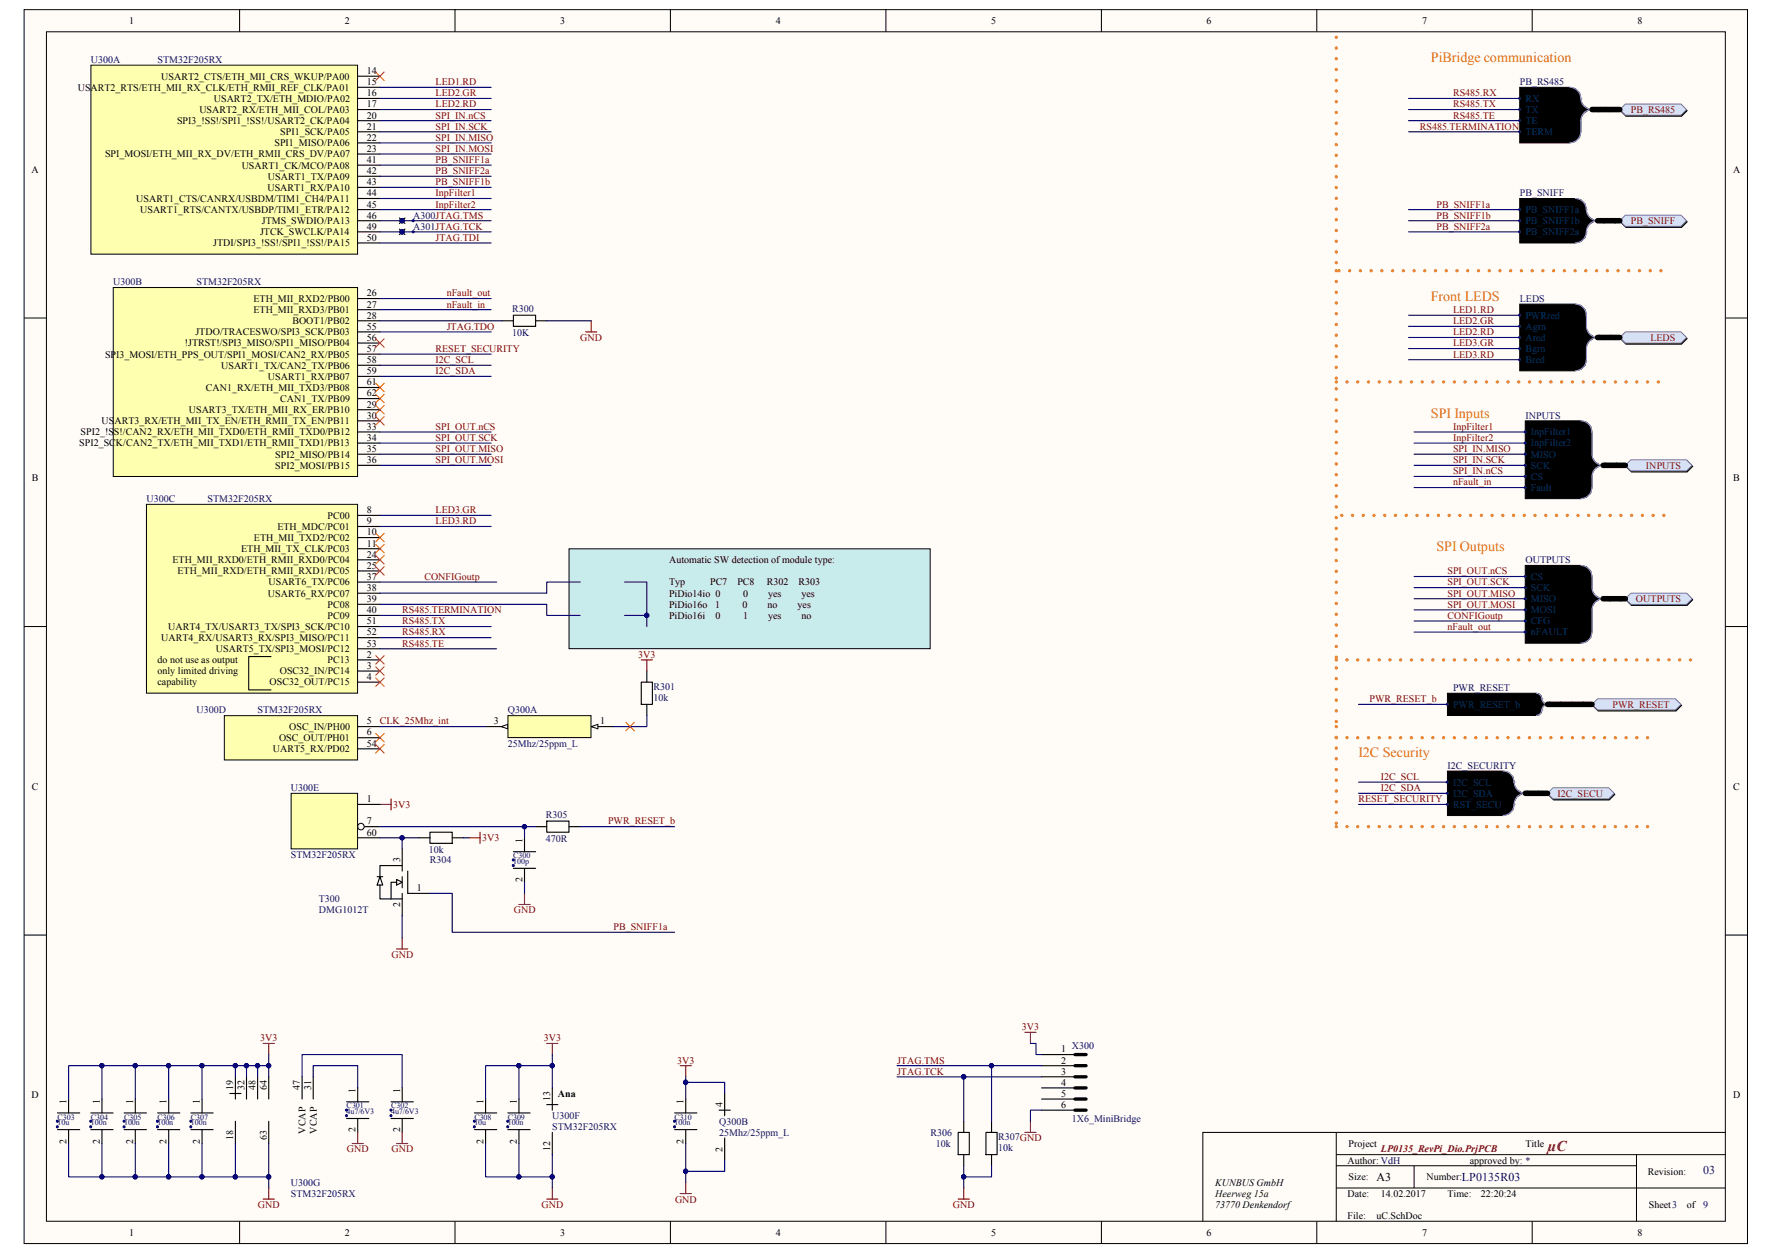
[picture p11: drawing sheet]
<svg xmlns="http://www.w3.org/2000/svg" width="420mm" height="297mm" viewBox="0 0 420 297" stroke-linecap="round" stroke-linejoin="round" font-family="sans-serif">
<path d="M5.8 2.3h408.4v292.5h-408.4z" fill="#fffcf8"/>
<path d="M5.7 2.3h408.5v292.5h-408.5z" fill="none" stroke="#000" stroke-width=".24"/>
<path d="M11 7.6h397.9v281.9h-397.9z" fill="#fffcf8"/>
<g fill="none" stroke="#000" stroke-width=".24">
<path d="M11 7.5h397.9v282h-397.9zM56.8 2.3v5.2M107.8 2.3v5.2M158.9 2.3v5.2M210 2.3v5.2M261.1 2.3v5.2M312.1 2.3v5.2M363.2 2.3v5.2M5.7 75.4h5.3M409 75.4h5.2M5.7 148.5h5.3M409 148.5h5.2"/>
<path d="M5.7 221.6h5.3M409 221.6h5.2M316.7 268.4v21.1M316.7 273.7h92.3M316.7 276.3h71.2M335.2 276.3v5.3M387.9 273.7v15.8M409 268.4h-123.9v21.1M56.8 289.5v5.3M107.8 289.5v5.3M158.9 289.5v5.3M210 289.5v5.3"/>
<path d="M261.1 289.5v5.3M312.1 289.5v5.3M316.7 281.6h92.3M363.2 289.5v5.3"/>
</g>
<g fill="none" stroke="#000" stroke-width=".26">
<path d="M99.3 198.6h2.6M101.9 197.3h5.3v2.6h-5.3zM107.2 198.6h2.6M124.3 198.6v3.3M127 195.9h2.6M129.6 194.6h5.3v2.7h-5.3zM134.9 195.9h2.6M121.7 201.9h5.3M121.7 205.8h5.3M124.3 205.8v3.3M13.6 263.8h5.3M13.6 267.8h5.3"/>
<path d="M16.3 260.5v3.3M16.3 267.8v3.2M21.5 263.8h5.3M21.5 267.8h5.3M24.2 260.5v3.3M24.2 267.8v3.2M29.4 263.8h5.3M29.4 267.8h5.3M32.1 260.5v3.3M32.1 267.8v3.2M37.3 263.8h5.3M37.3 267.8h5.3"/>
<path d="M40 260.5v3.3M40 267.8v3.2M45.2 263.8h5.3M45.2 267.8h5.3M47.9 260.5v3.3M47.9 267.8v3.2M112.5 263.8h5.2M112.5 267.8h5.2M115.1 260.5v3.3M115.1 267.8v3.2M120.4 263.8h5.2M120.4 267.8h5.2"/>
<path d="M123 260.5v3.3M123 267.8v3.2"/>
</g>
<g fill="none" stroke="#800000" stroke-width=".26">
<path d="M90.1 190.7h2.6M92.7 189.4v2.6M123 214.4h2.6M124.3 211.8v2.6M94 224.9h2.6M95.3 222.3v2.6M62.4 247.3h2.6M63.7 247.3v2.7M129.6 247.3h2.6M130.9 247.3v2.7M62.4 284.2h2.6M63.7 281.6v2.6"/>
<path d="M129.6 284.2h2.6M130.9 281.6v2.6"/>
</g>
<g fill="#000080" stroke="#000080" stroke-width=".24">
<circle cx="45.2" cy="265.8" r=".24"/>
<circle cx="45.2" cy="267.1" r=".24"/>
<circle cx="37.3" cy="265.8" r=".24"/>
<circle cx="37.3" cy="267.1" r=".24"/>
<circle cx="29.4" cy="265.8" r=".24"/>
<circle cx="29.4" cy="267.1" r=".24"/>
<circle cx="21.5" cy="265.8" r=".24"/>
<circle cx="21.5" cy="267.1" r=".24"/>
<circle cx="13.6" cy="265.8" r=".24"/>
<circle cx="13.6" cy="267.1" r=".24"/>
<circle cx="120.3" cy="265.8" r=".24"/>
<circle cx="120.3" cy="267.1" r=".24"/>
<circle cx="112.4" cy="265.8" r=".24"/>
<circle cx="112.4" cy="267.1" r=".24"/>
<circle cx="121.7" cy="203.8" r=".24"/>
<circle cx="121.7" cy="205.1" r=".24"/>
</g>
<path d="M21.6 15.5h63.2v44.7h-63.2z" fill="#ffffb0"/>
<path d="M21.5 15.5h63.3v44.7h-63.3z" fill="none" stroke="#000" stroke-width=".24"/>
<g fill="none" stroke="#000" stroke-width=".26">
<path d="M84.8 18.1h5.3M84.8 33.9h5.3M84.8 31.2h5.3M84.8 28.6h5.3M84.8 36.5h5.3M84.8 39.1h5.3M84.8 20.7h5.3M84.8 26h5.3M84.8 23.3h5.3M84.8 55h5.3M84.8 57.6h5.3M84.8 52.3h5.3"/>
<path d="M84.8 44.4h5.3M84.8 41.8h5.3M84.8 47.1h5.3M84.8 49.7h5.3"/>
</g>
<path d="M26.9 68.2h57.9v44.7h-57.9z" fill="#ffffb0"/>
<path d="M26.8 68.2h58v44.7h-58z" fill="none" stroke="#000" stroke-width=".24"/>
<g fill="none" stroke="#000" stroke-width=".26">
<path d="M84.8 76h5.3M84.8 70.8h5.3M84.8 73.4h5.3M84.8 78.7h5.3M84.8 81.3h5.3M84.8 91.9h5.3M84.8 94.5h5.3M84.8 83.9h5.3M84.8 89.2h5.3M84.8 86.6h5.3M84.8 99.8h5.3M84.8 97.1h5.3"/>
<path d="M84.8 102.4h5.3M84.8 107.7h5.3M84.8 110.3h5.3M84.8 105h5.3"/>
</g>
<path d="M34.8 119.6h50v44.7h-50z" fill="#ffffb0"/>
<path d="M34.7 119.5h50.1v44.8h-50.1z" fill="none" stroke="#000" stroke-width=".24"/>
<g fill="none" stroke="#000" stroke-width=".26">
<path d="M84.8 124.8h5.3M84.8 135.3h5.3M84.8 132.7h5.3M84.8 127.4h5.3M84.8 130.1h5.3M84.8 122.2h5.3M84.8 138h5.3M64.2 155.6h-5.2v7.9h5.2M84.8 159.1h5.3M84.8 140.6h5.3M84.8 143.2h5.3M84.8 145.9h5.3"/>
<path d="M84.8 156.4h5.3M84.8 151.1h5.3M84.8 148.5h5.3M84.8 153.8h5.3M84.8 161.7h5.3"/>
</g>
<path d="M53.2 169.7h31.6v10.4h-31.6z" fill="#ffffb0"/>
<path d="M53.2 169.6h31.6v10.5h-31.6z" fill="none" stroke="#000" stroke-width=".24"/>
<path d="M84.8 172.2h5.3M84.8 174.9h5.3M84.8 177.5h5.3M84.8 195.9h5.3" fill="none" stroke="#000" stroke-width=".26"/>
<circle cx="85.5" cy="195.9" r=".77" fill="#fffcf8" stroke="#000" stroke-width=".24"/>
<path d="M84.8 198.6h5.3M84.8 190.7h5.3" fill="none" stroke="#000" stroke-width=".26"/>
<path d="M69 188.1h15.8v13.1h-15.8z" fill="#ffffb0"/>
<path d="M69 188h15.8v13.2h-15.8z" fill="none" stroke="#000" stroke-width=".24"/>
<g fill="none" stroke="#000" stroke-width=".26">
<path d="M140.1 172.2h5.3M54.5 259.2h2.6M55.8 255.2v5.3M58.4 255.2v5.3M61.1 255.2v5.3M63.7 255.2v5.3M71.6 255.2v5.3M74.2 255.2v5.3M130.9 257.9v5.2M55.8 265.8v5.2M63.7 265.8v5.2M129.6 261.8h2.6"/>
<path d="M130.9 268.4v5.3"/>
</g>
<path d="M140.1 172.2l1.6-.5v1.1z" fill="#fffcf8" stroke="#000" stroke-width=".24"/>
<path d="M115.1 172.2h5.3" fill="none" stroke="#000" stroke-width=".26"/>
<path d="M120.4 171.7l1 .5-1 .6" fill="none" stroke="#000" stroke-width=".24"/>
<path d="M118.8 172.2l1.6-.5v1.1z" fill="#fffcf8" stroke="#000" stroke-width=".24"/>
<path d="M120.4 169.7h19.7v5.1h-19.7z" fill="#ffffb0"/>
<path d="M120.4 169.6h19.7v5.2h-19.7z" fill="none" stroke="#000" stroke-width=".24"/>
<g fill="none" stroke="#000" stroke-width=".26">
<path d="M153.3 159.1v2.6M152 161.7h2.6v5.3h-2.6zM153.3 167v2.6M171.8 259.2v5.3M246.9 250h7.9M246.9 252.6h7.9M246.9 255.2h7.9M246.9 257.9h7.9M159.9 263.8h5.3M159.9 267.8h5.3M162.5 260.5v3.3M162.5 267.8v3.2"/>
<path d="M170.4 263.1h2.7M171.8 269.7v5.3M227.1 268.4h2.6v5.3h-2.6zM228.4 265.8v2.6M228.4 273.7v2.6M233.7 268.4h2.6v5.3h-2.6zM235 265.8v2.6M235 273.7v2.6M246.9 263.1h7.9M246.9 260.5h7.9"/>
</g>
<path d="M152 156.4h2.6M153.3 156.4v2.7M161.2 252.6h2.7M162.5 252.6v2.6M242.9 244.7h2.7M244.2 244.7v2.6M242.9 268.4h2.7M244.2 265.8v2.6M161.2 282.9h2.7M162.5 280.3v2.6M227.1 284.2h2.6M228.4 281.6v2.6" fill="none" stroke="#800000" stroke-width=".26"/>
<g fill="#000080" stroke="#000080" stroke-width=".24">
<circle cx="159.9" cy="265.8" r=".24"/>
<circle cx="159.9" cy="267.1" r=".24"/>
</g>
<path d="M254.8 255.2h2.6M254.8 252.6h2.6M254.8 250h2.6M254.8 257.9h2.6M254.8 263.1h2.6M254.8 260.5h2.6" fill="none" stroke="#000" stroke-width=".79"/>
<g fill="#000" stroke="#000" stroke-width=".24">
<path d="M343.1 164.3h21.1a1.35 1.35 0 0 1 1.3 1.7l.3 .5 .7 .5a1.91 1.91 0 0 0-1.2 1.9l-.5 .5-.6 .2h-21.1z" fill-rule="evenodd"/>
<path d="M377.5 167.2l1.3-1.3h18.4l1.4 1.3-1.4 1.3h-18.4z" fill-rule="evenodd"/>
</g>
<path d="M364.2 164.3a1.29 1.29 0 0 1 1.2 1.3M365.4 168.3a1.3 1.3 0 0 1-1.2 1.3M365.5 165.6a1.29 1.29 0 0 0 1.3 1.3M365.5 165.6h.1M365.5 168.3h.1M366.8 167a1.3 1.3 0 0 0-1.3 1.3" fill="none" stroke="#8f9ec9" stroke-width=".26"/>
<circle cx="343" cy="166.9" r=".24" fill="#003a70" stroke="#003a70" stroke-width=".24"/>
<path d="M378.7 165.6h18.4l1.3 1.4-1.3 1.3h-18.4l-1.4-1.3z" fill-rule="evenodd" fill="#d5e4ff" stroke="#71809b" stroke-width=".24"/>
<path d="M316.7 8.8v55.4h79.1M316.7 64.2v108M316.7 156.4h84.4" fill="none" stroke="#fd8300" stroke-width=".79" stroke-dasharray="0 2.5"/>
<path d="M119 76h2.7M121.7 74.7h5.3v2.7h-5.3zM127 76h2.6M84.8 257.9v3.3M95.3 257.9v3.3M82.1 261.2h5.3M82.1 265.1h5.3M84.8 265.1v3.3M92.7 261.2h5.3M92.7 265.1h5.3M95.3 265.1v3.3" fill="none" stroke="#000" stroke-width=".26"/>
<g fill="#000080" stroke="#000080" stroke-width=".24">
<circle cx="82.1" cy="263.1" r=".24"/>
<circle cx="82.1" cy="264.4" r=".24"/>
<circle cx="92.7" cy="263.1" r=".24"/>
<circle cx="92.7" cy="264.4" r=".24"/>
</g>
<path d="M138.8 78.7h2.7M140.1 76v2.7M83.5 271h2.6M84.8 268.4v2.6M94 271h2.6M95.3 268.4v2.6" fill="none" stroke="#800000" stroke-width=".26"/>
<path d="M384.1 26.2l1.3-1.3h13.2l1.3 1.3-1.3 1.4h-13.2z" fill-rule="evenodd" fill="#000" stroke="#000" stroke-width=".24"/>
<path d="M385.2 24.7h13.2l1.3 1.3-1.3 1.3h-13.2l-1.3-1.3z" fill-rule="evenodd" fill="#d5e4ff" stroke="#71809b" stroke-width=".24"/>
<g fill="#000" stroke="#000" stroke-width=".24">
<path d="M360.2 20.7h11.9a2.7 2.7 0 0 1 2.6 3.3l.7 1.1 1.3 .9-1.3 .8-.7 1.1v3.3l-.3 1.4-1 .9-1.3 .4h-11.9z" fill-rule="evenodd"/>
<path d="M384.1 52.6l1.3-1.3h13.2l1.3 1.3-1.3 1.3h-13.2z" fill-rule="evenodd"/>
</g>
<path d="M372.1 20.7a2.62 2.62 0 0 1 2.6 2.7v-.1M374.7 31.2a2.62 2.62 0 0 1-2.6 2.6M374.7 23.3a2.61 2.61 0 0 0 2.7 2.6v.1a2.61 2.61 0 0 0-2.7 2.6v2.6M374.7 23.3h.1" fill="none" stroke="#8f9ec9" stroke-width=".26"/>
<g fill="#003a70" stroke="#003a70" stroke-width=".24">
<circle cx="360.2" cy="23.3" r=".24"/>
<circle cx="360.2" cy="26" r=".24"/>
<circle cx="360.2" cy="31.2" r=".24"/>
<circle cx="360.2" cy="28.6" r=".24"/>
</g>
<path d="M385.2 51h13.2l1.3 1.3-1.3 1.3h-13.2l-1.3-1.3z" fill-rule="evenodd" fill="#d5e4ff" stroke="#71809b" stroke-width=".24"/>
<g fill="#000" stroke="#000" stroke-width=".24">
<path d="M360.2 47.1h13.2a2.7 2.7 0 0 1 2.6 3.2l.7 1.2 1.3 .8-1.3 .9-.7 1.1a2.7 2.7 0 0 1-2.6 3.3h-13.2z" fill-rule="evenodd"/>
<path d="M360.2 72.1h13.2l1.3 .3 1 1 .3 1.3v3.3l.7 1.1 1.3 .9-1.3 .9-.7 1.1v3.3l-.3 1.3-1 1-1.3 .3h-13.2z" fill-rule="evenodd"/>
<path d="M385.4 78.9h13.2l1.3 1.4-1.3 1.3h-13.2l-1.3-1.3z" fill-rule="evenodd"/>
</g>
<path d="M373.4 47.1a2.62 2.62 0 0 1 2.6 2.6M376 55a2.62 2.62 0 0 1-2.6 2.6M376 49.7a2.61 2.61 0 0 0 2.7 2.6 2.61 2.61 0 0 0-2.7 2.7M376 49.7h.1M376 55h.1M373.4 72.1a2.62 2.62 0 0 1 2.6 2.6M376 74.7a5.1 5.1 0 0 0 .6 4.3 2.6 2.6 0 0 0 2.1 1 2.61 2.61 0 0 0-2.7 2.6v2.7M376 85.3a2.62 2.62 0 0 1-2.6 2.6" fill="none" stroke="#8f9ec9" stroke-width=".26"/>
<g fill="#003a70" stroke="#003a70" stroke-width=".24">
<circle cx="360.2" cy="54.9" r=".24"/>
<circle cx="360.2" cy="52.3" r=".24"/>
<circle cx="360.2" cy="49.7" r=".24"/>
<circle cx="360.2" cy="74.7" r=".24"/>
<circle cx="360.2" cy="77.3" r=".24"/>
<circle cx="360.2" cy="80" r=".24"/>
<circle cx="360.2" cy="85.2" r=".24"/>
<circle cx="360.2" cy="82.6" r=".24"/>
</g>
<path d="M383.9 80l1.3-1.3h13.2l1.3 1.3-1.3 1.3h-13.2z" fill-rule="evenodd" fill="#d5e4ff" stroke="#71809b" stroke-width=".24"/>
<path d="M316.7 90.5h77.8" fill="none" stroke="#fd8300" stroke-width=".79" stroke-dasharray="0 2.5"/>
<path d="M385.4 142.2l1.3-1.3h13.2l1.3 1.3-1.3 1.3h-13.2z" fill-rule="evenodd" fill="#000" stroke="#000" stroke-width=".24"/>
<path d="M385.2 141.9l1.4-1.3h13.1l1.4 1.3-1.4 1.3h-13.1z" fill-rule="evenodd" fill="#d5e4ff" stroke="#71809b" stroke-width=".24"/>
<path d="M318 122.2h77.8M316.7 174.9h73.8M316.7 172.2v23.7M316.7 195.9h73.8" fill="none" stroke="#fd8300" stroke-width=".79" stroke-dasharray="0 2.5"/>
<g fill="#000" stroke="#000" stroke-width=".24">
<path d="M343.1 182.8h13.2a2.7 2.7 0 0 1 2.6 3.3l.7 1.1 1.3 .8-1.3 .9-.7 1.1a2.7 2.7 0 0 1-2.6 3.3h-13.2z" fill-rule="evenodd"/>
<path d="M366.9 188.3l1.3-1.3h13.2l1.3 1.3-1.3 1.3h-13.2z" fill-rule="evenodd"/>
</g>
<path d="M356.3 182.8a2.62 2.62 0 0 1 2.5 2.6M358.8 190.7a2.62 2.62 0 0 1-2.5 2.6M358.9 185.4a2.61 2.61 0 0 0 2.6 2.6 2.61 2.61 0 0 0-2.6 2.7M358.9 185.4h.1M358.9 190.7h.1" fill="none" stroke="#8f9ec9" stroke-width=".26"/>
<g fill="#003a70" stroke="#003a70" stroke-width=".24">
<circle cx="343" cy="185.4" r=".24"/>
<circle cx="343" cy="188" r=".24"/>
<circle cx="343" cy="190.7" r=".24"/>
</g>
<path d="M366.8 188l1.3-1.3h13.2l1.3 1.3-1.3 1.4h-13.2z" fill-rule="evenodd" fill="#d5e4ff" stroke="#71809b" stroke-width=".24"/>
<g fill="#000" stroke="#000" stroke-width=".24">
<path d="M361.5 99.8h13.2l1.3 .3 1 1 .3 1.3v5.9l.7 1.1 1.3 .9-1.3 .9-.7 1.1v3.3l-.3 1.3-1 1-1.3 .3h-13.2z" fill-rule="evenodd"/>
<path d="M386.7 109.2h13.2l1.3 1.4-1.3 1.3h-13.2l-1.3-1.3z" fill-rule="evenodd"/>
</g>
<path d="M374.7 99.8a2.62 2.62 0 0 1 2.6 2.6M377.3 115.6a2.61 2.61 0 0 1-2.6 2.6M377.3 102.4v5.3a2.61 2.61 0 0 0 2.7 2.6M380 110.3a2.61 2.61 0 0 0-2.7 2.6v2.7" fill="none" stroke="#8f9ec9" stroke-width=".26"/>
<g fill="#003a70" stroke="#003a70" stroke-width=".24">
<circle cx="361.5" cy="112.9" r=".24"/>
<circle cx="361.5" cy="110.3" r=".24"/>
<circle cx="361.5" cy="107.6" r=".24"/>
<circle cx="361.5" cy="102.4" r=".24"/>
<circle cx="361.5" cy="105" r=".24"/>
<circle cx="361.5" cy="115.5" r=".24"/>
</g>
<path d="M385.2 110.3l1.4-1.3h13.1l1.4 1.3-1.4 1.3h-13.1z" fill-rule="evenodd" fill="#d5e4ff" stroke="#71809b" stroke-width=".24"/>
<path d="M361.5 134h13.2l1.3 .3 1 1 .3 1.4v3.2l.7 1.2 1.3 .8-1.3 .9-.7 1.1v5.9l-.3 1.3-1 1-1.3 .4h-13.2z" fill-rule="evenodd" fill="#000" stroke="#000" stroke-width=".24"/>
<path d="M374.7 134a2.61 2.61 0 0 1 2.6 2.7M377.3 136.7a5.1 5.1 0 0 0 .6 4.2 2.6 2.6 0 0 0 2.1 1M377.3 149.8a2.61 2.61 0 0 1-2.6 2.6M380 141.9a2.61 2.61 0 0 0-2.7 2.7v5.2" fill="none" stroke="#8f9ec9" stroke-width=".26"/>
<g fill="#003a70" stroke="#003a70" stroke-width=".24">
<circle cx="361.5" cy="136.6" r=".24"/>
<circle cx="361.5" cy="139.3" r=".24"/>
<circle cx="361.5" cy="141.9" r=".24"/>
<circle cx="361.5" cy="144.5" r=".24"/>
<circle cx="361.5" cy="147.2" r=".24"/>
<circle cx="361.5" cy="149.8" r=".24"/>
</g>
<g fill="none" stroke="#000" stroke-width=".26">
<path d="M137.5 138h2.6M140.1 136.7h5.3v2.6h-5.3zM145.4 138h2.6M137.5 145.9h2.6M140.1 144.6h5.3v2.6h-5.3zM145.4 145.9h2.6M89.4 207.8h1.3M90.1 207.8l.6 2h-1.3zM90.1 209.8v3.3h5.2M94 208.5l1.3 .6-1.3 .7zM94 209.1h-1.3v4M95.3 205.2h-5.2v2.6"/>
<path d="M95.3 201.2v5.3M95.3 207.8v2.6M95.3 211.8v5.2M96.6 206.5v5.3h5.3"/>
</g>
<path d="M152 151.1h2.6M153.3 148.5v2.6M111.1 198.6h2.7M113.8 197.3v2.6" fill="none" stroke="#800000" stroke-width=".26"/>
<g fill="none" stroke="#f00" stroke-width=".24">
<path d="M89 17l2.1 2.1M91.1 17l-2.1 2.1M89 80.3l2.1 2.1M89 90.8l2.1 2.1M89 93.4l2.1 2.1M89 96.1l2.1 2.1M89 98.7l2.1 2.1M91.1 80.3l-2.1 2.1M91.1 90.8l-2.1 2.1M91.1 93.4l-2.1 2.1M91.1 96.1l-2.1 2.1M91.1 98.7l-2.1 2.1"/>
<path d="M89 126.4l2.1 2.1M89 129l2.1 2.1M89 131.6l2.1 2.2M89 134.3l2.1 2.1M91.1 126.4l-2.1 2.1M91.1 129l-2.1 2.1M91.1 131.6l-2.1 2.2M91.1 134.3l-2.1 2.1M89 155.4l2.1 2.1M89 158l2.1 2.1M91.1 155.4l-2.1 2.1M91.1 158l-2.1 2.1"/>
<path d="M89 160.6l2.1 2.1M89 173.8l2.1 2.1M89 176.4l2.1 2.2M91.1 160.6l-2.1 2.1M91.1 173.8l-2.1 2.1M91.1 176.4l-2.1 2.2"/>
</g>
<path d="M134.9 130.1h85.6v23.7h-85.6z" fill="#c8ebeb"/>
<path d="M134.9 130.1h85.6v23.7h-85.6z" fill="none" stroke="#000" stroke-width=".24"/>
<g fill="none" stroke="#000080" stroke-width=".26">
<path d="M90.1 20.7h26.3M90.1 23.3h26.3M90.1 26h26.3M90.1 28.6h26.3M90.1 31.2h26.3M90.1 33.9h26.3M90.1 36.5h26.3M90.1 39.1h26.3M333.9 23.3h26.3M333.9 26h26.3M333.9 28.6h26.3M333.9 31.2h26.3"/>
<path d="M90.1 55h26.3M90.1 52.3h26.3M90.1 57.6h26.3M90.1 41.8h26.3M90.1 44.4h26.3M90.1 49.7h26.3M90.1 47.1h26.3M333.9 49.7h26.3M333.9 52.3h26.3M333.9 55h26.3M90.1 78.7h26.3M90.1 76h28.9"/>
<path d="M90.1 70.8h26.3M90.1 73.4h26.3M129.6 76h10.5M333.9 77.4h26.3M333.9 80h26.3M333.9 74.7h26.3M90.1 86.6h26.3M90.1 89.2h26.3M90.1 83.9h26.3M333.9 82.6h26.3M333.9 85.3h26.3M90.1 107.7h26.3"/>
<path d="M90.1 110.3h26.3M90.1 102.4h26.3M90.1 105h26.3M335.2 107.7h26.3M335.2 110.3h26.3M335.2 102.4h26.3M335.2 105h26.3M335.2 112.9h26.3M335.2 115.6h26.3M90.1 122.2h26.3M90.1 124.8h26.3M90.1 138h27.6"/>
<path d="M137.5 138h-7.9v2.6h-39.5M148 138h5.3v10.5M335.2 136.7h26.3M335.2 139.3h26.3M90.1 143.2h39.5v2.7h7.9M90.1 151.1h26.3M90.1 148.5h26.3M90.1 145.9h26.3M90.1 153.8h27.6M148 145.9h5.3M335.2 141.9h26.3M335.2 144.6h26.3"/>
<path d="M335.2 147.2h26.3M335.2 149.8h26.3M90.1 172.2h25M153.3 169.6v2.6h-7.9M322 167h21.1M90.1 195.9h36.9M90.1 198.6h5.2v2.6M95.3 198.6h4M109.8 198.6h1.3M124.3 195.9v2.7M137.5 195.9h22.4M322 185.4h21.1"/>
<path d="M322 188h21.1M322 190.7h21.1M95.3 217v5.3M101.9 211.8h5.3v9.2h52.7M124.3 209.1v2.7M24.2 252.6v7.9M32.1 252.6v7.9M40 252.6v7.9M47.9 252.6v7.9M55.8 252.6v2.6M58.4 252.6v2.6M61.1 252.6v2.6"/>
<path d="M63.7 250v5.2M63.7 252.6h-47.4v7.9M71.6 255.2v-5.2h23.7v7.9M74.2 255.2v-2.6h10.6v5.3M123 252.6v7.9M130.9 250v2.6h-15.8v7.9M130.9 252.6v5.3M162.5 255.2v5.3M162.5 256.6h9.3v2.6M212.6 252.6h34.3M212.6 255.2h34.3M228.4 255.2v10.6"/>
<path d="M235 252.6v13.2M244.2 247.3h1.4v2.7h1.3M16.3 271v8h39.5v-8M24.2 271v8M32.1 271v8M40 271v8M47.9 271v8M55.8 279h7.9M63.7 271v10.6M115.1 271v8h15.8v2.6M123 271v8M130.9 273.7v5.3"/>
<path d="M162.5 271v9.3M171.8 275v2.6h-9.3M228.4 276.3v5.3M235 276.3v2.7h-6.6M246.9 263.1h-2.7v2.7"/>
</g>
<g fill="#000080" stroke="#000080" stroke-width=".24">
<circle cx="63.7" cy="252.6" r=".51"/>
<circle cx="61" cy="252.6" r=".51"/>
<circle cx="58.4" cy="252.6" r=".51"/>
<circle cx="55.8" cy="252.6" r=".51"/>
<circle cx="47.9" cy="252.6" r=".51"/>
<circle cx="39.9" cy="252.6" r=".51"/>
<circle cx="32" cy="252.6" r=".51"/>
<circle cx="24.1" cy="252.6" r=".51"/>
<circle cx="55.8" cy="278.9" r=".51"/>
<circle cx="47.9" cy="278.9" r=".51"/>
<circle cx="39.9" cy="278.9" r=".51"/>
<circle cx="32" cy="278.9" r=".51"/>
<circle cx="24.1" cy="278.9" r=".51"/>
<circle cx="123" cy="278.9" r=".51"/>
<circle cx="123" cy="252.6" r=".51"/>
<circle cx="130.9" cy="252.6" r=".51"/>
<circle cx="124.3" cy="195.9" r=".5"/>
<circle cx="63.7" cy="278.9" r=".51"/>
<circle cx="130.9" cy="278.9" r=".51"/>
<circle cx="162.5" cy="256.5" r=".51"/>
<circle cx="162.5" cy="277.6" r=".51"/>
<circle cx="235" cy="252.6" r=".51"/>
<circle cx="228.4" cy="278.9" r=".51"/>
<circle cx="228.4" cy="255.2" r=".51"/>
<circle cx="95.3" cy="198.6" r=".5"/>
<circle cx="153.3" cy="145.9" r=".51"/>
<circle cx="95.3" cy="52.3" r=".51"/>
<circle cx="97.9" cy="52.3" r=".24"/>
<circle cx="95.3" cy="54.9" r=".51"/>
<circle cx="97.9" cy="54.9" r=".24"/>
</g>
<path d="M377.3 26h6.6M378.7 52.3h5.2M378.7 80h5.2M380 110.3h5.2M380 141.9h5.2M366.8 167h10.5M361.5 188h5.3" fill="none" stroke="#000" stroke-width="1.3"/>
<g fill="none" stroke="#000" stroke-width=".4">
<path d="M377.9 25.5l1 .9M380.5 25.5l1.1 .9M379.2 51.8l1 1M381.8 51.8l1.1 1M379.2 79.5l1 .9M381.8 79.5l1.1 .9M380.5 109.8l1.1 .9M383.1 109.8l1.1 .9M380.5 141.4l1.1 1M383.1 141.4l1.1 1M367.3 166.5l1.1 .9M370 166.5l1 .9"/>
<path d="M372.6 166.5l1 .9M375.2 166.5l1.1 .9M362.1 187.6l1 .9M364.7 187.6l1 .9"/>
</g>
<g fill="none" stroke="#000" stroke-width=".26">
<path d="M377.3 26h6.6M94.7 51.7l1.3 1.3M94.7 54.3l1.3 1.3M95.3 52.3h.1M95.3 55h.1M96 51.7l-1.3 1.3M96 54.3l-1.3 1.3M378.7 52.3h5.2M378.7 80h5.2M380 110.3h5.2M380 141.9h5.2M366.8 167h10.5"/>
<path d="M361.5 188h5.3"/>
</g>
<path d="M148.3 171.2l2.1 2.1M150.4 171.2l-2.1 2.1" fill="none" stroke="#f00" stroke-width=".24"/>
<text font-size="3.6" fill="#800000" x="366.8" y="272.9">µC</text>
<g font-size="3.3" fill="#fd8300">
<text x="339.1" y="14.7">PiBridge communication</text>
<text x="339.1" y="71.4">Front LEDS</text>
<text x="339.1" y="99">SPI Inputs</text>
<text x="340.5" y="130.6">SPI Outputs</text>
<text x="322" y="179.4">I2C Security</text>
</g>
<text font-size="2.8" x="326.2" y="279.9">A3</text>
<g font-size="2.8" fill="#000080">
<text x="346.5" y="279.9">LP0135R03</text>
<text x="403.7" y="278.3">03</text>
</g>
<g font-size="2.4">
<text x="30.7" y="5.7">1</text>
<text x="81.7" y="5.7">2</text>
<text x="132.8" y="5.7">3</text>
<text x="183.9" y="5.7">4</text>
<text x="234.9" y="5.7">5</text>
<text x="286" y="5.7">6</text>
<text x="337.1" y="5.7">7</text>
<text x="388.1" y="5.7">8</text>
<text x="86.9" y="17.6">14</text>
<text x="18.4" y="21.5">USART2_RTS/ETH_MII_RX_CLK/ETH_RMII_REF_CLK/PA01</text>
<text x="38.2" y="18.9">USART2_CTS/ETH_MII_CRS_WKUP/PA00</text>
<text x="86.9" y="20.2">15</text>
<text x="86.9" y="22.8">16</text>
<text x="42" y="29.4">SPI3_!SS!/SPI1_!SS!/USART2_CK/PA04</text>
<text x="47.2" y="26.8">USART2_RX/ETH_MII_COL/PA03</text>
<text x="50.7" y="24.1">USART2_TX/ETH_MDIO/PA02</text>
<text x="86.9" y="28.1">20</text>
<text x="86.9" y="25.4">17</text>
<text x="65.1" y="34.7">SPI1_MISO/PA06</text>
<text x="66.4" y="32">SPI1_SCK/PA05</text>
<text x="86.9" y="33.4">22</text>
<text x="86.9" y="30.7">21</text>
<text x="86.9" y="36">23</text>
<text x="7.5" y="40.9">A</text>
<text x="24.9" y="37.3">SPI_MOSI/ETH_MII_RX_DV/ETH_RMII_CRS_DV/PA07</text>
<text x="57.3" y="40">USART1_CK/MCO/PA08</text>
<text x="86.9" y="38.6">41</text>
<text x="86.9" y="41.3">42</text>
<text x="410.8" y="40.9">A</text>
<text x="32.3" y="47.8">USART1_CTS/CANRX/USBDM/TIM1_CH4/PA11</text>
<text x="63.4" y="45.2">USART1_RX/PA10</text>
<text x="63.5" y="42.6">USART1_TX/PA09</text>
<text x="86.9" y="43.9">43</text>
<text x="86.9" y="46.5">44</text>
<text x="33.2" y="50.5">USART1_RTS/CANTX/USBDP/TIM1_ETR/PA12</text>
<text x="62.1" y="53.1">JTMS_SWDIO/PA13</text>
<text x="86.9" y="51.8">46</text>
<text x="86.9" y="49.2">45</text>
<text x="50.6" y="58.4">JTDI/SPI3_!SS!/SPI1_!SS!/PA15</text>
<text x="61.6" y="55.8">JTCK_SWCLK/PA14</text>
<text x="86.9" y="54.4">49</text>
<text x="86.9" y="57.1">50</text>
<text x="60.1" y="71.6">ETH_MII_RXD2/PB00</text>
<text x="86.9" y="70.3">26</text>
<text x="60.1" y="74.2">ETH_MII_RXD3/PB01</text>
<text x="69.3" y="76.8">BOOT1/PB02</text>
<text x="86.9" y="75.5">28</text>
<text x="86.9" y="72.9">27</text>
<text x="43.8" y="82.1">!JTRST!/SPI3_MISO/SPI1_MISO/PB04</text>
<text x="46.3" y="79.5">JTDO/TRACESWO/SPI3_SCK/PB03</text>
<text x="86.9" y="80.8">56</text>
<text x="86.9" y="78.1">55</text>
<text x="86.9" y="83.4">57</text>
<text x="24.9" y="84.8">SPI3_MOSI/ETH_PPS_OUT/SPI1_MOSI/CAN2_RX/PB05</text>
<text x="52.4" y="87.4">USART1_TX/CAN2_TX/PB06</text>
<text x="86.9" y="88.7">59</text>
<text x="86.9" y="86.1">58</text>
<text x="48.8" y="92.7">CAN1_RX/ETH_MII_TXD3/PB08</text>
<text x="63.5" y="90">USART1_RX/PB07</text>
<text x="66.4" y="95.3">CAN1_TX/PB09</text>
<text x="86.9" y="91.4">61</text>
<text x="86.9" y="94">62</text>
<text x="24.1" y="100.5">USART3_RX/ETH_MII_TX_EN/ETH_RMII_TX_EN/PB11</text>
<text x="44.7" y="97.9">USART3_TX/ETH_MII_RX_ER/PB10</text>
<text x="86.9" y="101.9">33</text>
<text x="86.9" y="99.2">30</text>
<text x="86.9" y="96.6">29</text>
<text x="18.8" y="105.8">SPI2_SCK/CAN2_TX/ETH_MII_TXD1/ETH_RMII_TXD1/PB13</text>
<text x="19.1" y="103.2">SPI2_!SS!/CAN2_RX/ETH_MII_TXD0/ETH_RMII_TXD0/PB12</text>
<text x="86.9" y="107.1">35</text>
<text x="86.9" y="104.5">34</text>
<text x="65.2" y="108.5">SPI2_MISO/PB14</text>
<text x="65.2" y="111.1">SPI2_MOSI/PB15</text>
<text x="86.9" y="109.8">36</text>
<text x="7.6" y="114">B</text>
<text x="410.8" y="114">B</text>
<text x="65.7" y="125.6">ETH_MDC/PC01</text>
<text x="77.6" y="123">PC00</text>
<text x="86.9" y="124.3">9</text>
<text x="86.9" y="121.6">8</text>
<text x="57.2" y="130.9">ETH_MII_TX_CLK/PC03</text>
<text x="60.2" y="128.2">ETH_MII_TXD2/PC02</text>
<text x="86.9" y="126.9">10</text>
<text x="86.9" y="129.5">11</text>
<text x="40.9" y="133.5">ETH_MII_RXD0/ETH_RMII_RXD0/PC04</text>
<text x="42.1" y="136.1">ETH_MII_RXD/ETH_RMII_RXD1/PC05</text>
<text x="86.9" y="134.8">25</text>
<text x="86.9" y="132.2">24</text>
<text x="86.9" y="137.5">37</text>
<text x="158.6" y="133.5">Automatic SW detection of module type:</text>
<text x="63.5" y="141.4">USART6_RX/PC07</text>
<text x="63.6" y="138.8">USART6_TX/PC06</text>
<text x="86.9" y="140.1">38</text>
<text x="86.9" y="142.7">39</text>
<text x="158.6" y="138.8">Typ</text>
<text x="158.6" y="141.4">PiDio14io 0</text>
<text x="168.3" y="138.8">PC7</text>
<text x="174.8" y="138.8">PC8</text>
<text x="176.1" y="141.4">0</text>
<text x="181.8" y="138.8">R302</text>
<text x="182" y="141.4">yes</text>
<text x="189.3" y="138.8">R303</text>
<text x="189.9" y="141.4">yes</text>
<text x="39.8" y="149.3">UART4_TX/USART3_TX/SPI3_SCK/PC10</text>
<text x="77.6" y="144.1">PC08</text>
<text x="77.6" y="146.7">PC09</text>
<text x="86.9" y="145.4">40</text>
<text x="86.9" y="148">51</text>
<text x="158.6" y="144.1">PiDio16o</text>
<text x="158.6" y="146.7">PiDio16i</text>
<text x="169.5" y="144.1">1</text>
<text x="169.6" y="146.7">0</text>
<text x="176" y="144.1">0</text>
<text x="176.1" y="146.7">1</text>
<text x="181.9" y="144.1">no</text>
<text x="182" y="146.7">yes</text>
<text x="189.1" y="144.1">yes</text>
<text x="189.9" y="146.7">no</text>
<text x="38.2" y="151.9">UART4_RX/USART3_RX/SPI3_MISO/PC11</text>
<text x="51.2" y="154.6">USART5_TX/SPI3_MOSI/PC12</text>
<text x="86.9" y="155.9">2</text>
<text x="86.9" y="150.6">52</text>
<text x="86.9" y="153.2">53</text>
<text x="37.3" y="157.2">do not use as output</text>
<text x="37.3" y="159.8">only limited driving</text>
<text x="66.3" y="159.8">OSC32_IN/PC14</text>
<text x="77.6" y="157.2">PC13</text>
<text x="86.9" y="158.5">3</text>
<text x="86.9" y="161.2">4</text>
<text x="37.3" y="162.5">capability</text>
<text x="63.9" y="162.5">OSC32_OUT/PC15</text>
<text x="68.5" y="173">OSC_IN/PH00</text>
<text x="86.9" y="171.7">5</text>
<text x="117.1" y="171.7">3</text>
<text x="142.2" y="171.7">1</text>
<text x="64.7" y="178.3">UART5_RX/PD02</text>
<text x="66.1" y="175.7">OSC_OUT/PH01</text>
<text x="86.9" y="174.3">6</text>
<text x="86.9" y="177">54</text>
<text x="7.6" y="187.2">C</text>
<text x="86.9" y="190.2">1</text>
<text x="410.8" y="187.2">C</text>
<text x="86.9" y="195.4">7</text>
<text x="86.9" y="198.1">60</text>
<text x="123.8" y="199.8" transform="rotate(-90 123.8 199.8)">1</text>
<text x="94.8" y="204.4" transform="rotate(-90 94.8 204.4)">3</text>
<text x="123.8" y="209.1" transform="rotate(-90 123.8 209.1)">2</text>
<text x="94.8" y="215.1" transform="rotate(-90 94.8 215.1)">2</text>
<text x="98.8" y="211.2">1</text>
<text x="251.5" y="249.5">1</text>
<text x="251.5" y="252.1">2</text>
<text x="251.5" y="254.7">3</text>
<text x="251.5" y="257.3">4</text>
<text x="7.5" y="260.3">D</text>
<text x="15.7" y="261.7" transform="rotate(-90 15.7 261.7)">1</text>
<text x="23.7" y="261.7" transform="rotate(-90 23.7 261.7)">1</text>
<text x="31.5" y="261.7" transform="rotate(-90 31.5 261.7)">1</text>
<text x="39.5" y="261.7" transform="rotate(-90 39.5 261.7)">1</text>
<text x="47.4" y="261.7" transform="rotate(-90 47.4 261.7)">1</text>
<text x="55.3" y="258.4" transform="rotate(-90 55.3 258.4)">19</text>
<text x="57.9" y="258.4" transform="rotate(-90 57.9 258.4)">32</text>
<text x="60.5" y="258.4" transform="rotate(-90 60.5 258.4)">48</text>
<text x="63.2" y="258.4" transform="rotate(-90 63.2 258.4)">64</text>
<text x="71.1" y="258.4" transform="rotate(-90 71.1 258.4)">47</text>
<text x="73.8" y="258.4" transform="rotate(-90 73.8 258.4)">31</text>
<text x="84.3" y="259.1" transform="rotate(-90 84.3 259.1)">1</text>
<text x="94.8" y="259.1" transform="rotate(-90 94.8 259.1)">1</text>
<text x="114.6" y="261.7" transform="rotate(-90 114.6 261.7)">1</text>
<text x="122.5" y="261.7" transform="rotate(-90 122.5 261.7)">1</text>
<text x="130.4" y="261" transform="rotate(-90 130.4 261)">13</text>
<text x="132.2" y="260">Ana</text>
<text x="162" y="261.7" transform="rotate(-90 162 261.7)">1</text>
<text x="171.2" y="262.3" transform="rotate(-90 171.2 262.3)">4</text>
<text x="251.5" y="260">5</text>
<text x="251.5" y="262.6">6</text>
<text x="410.8" y="260.3">D</text>
<text x="72.4" y="268.7" transform="rotate(-90 72.4 268.7)">VCAP</text>
<text x="75.1" y="268.7" transform="rotate(-90 75.1 268.7)">VCAP</text>
<text x="84.3" y="268.4" transform="rotate(-90 84.3 268.4)">2</text>
<text x="94.8" y="268.4" transform="rotate(-90 94.8 268.4)">2</text>
<text x="15.7" y="271.1" transform="rotate(-90 15.7 271.1)">2</text>
<text x="23.7" y="271.1" transform="rotate(-90 23.7 271.1)">2</text>
<text x="31.5" y="271.1" transform="rotate(-90 31.5 271.1)">2</text>
<text x="39.5" y="271.1" transform="rotate(-90 39.5 271.1)">2</text>
<text x="47.4" y="271.1" transform="rotate(-90 47.4 271.1)">2</text>
<text x="55.3" y="270.3" transform="rotate(-90 55.3 270.3)">18</text>
<text x="63.2" y="270.3" transform="rotate(-90 63.2 270.3)">63</text>
<text x="114.6" y="271.1" transform="rotate(-90 114.6 271.1)">2</text>
<text x="122.5" y="271.1" transform="rotate(-90 122.5 271.1)">2</text>
<text x="130.4" y="272.9" transform="rotate(-90 130.4 272.9)">12</text>
<text x="162" y="271.1" transform="rotate(-90 162 271.1)">2</text>
<text x="171.2" y="273" transform="rotate(-90 171.2 273)">2</text>
<text x="319.4" y="275.8">Author: VdH</text>
<text x="319.6" y="271.9">Project</text>
<text x="348.4" y="275.8">approved by: *</text>
<text x="361.6" y="271.9">Title</text>
<text x="288" y="281.1">KUNBUS GmbH</text>
<text x="319.6" y="279.7">Size:</text>
<text x="338.1" y="279.7">Number:</text>
<text x="390.6" y="278.4">Revision:</text>
<text x="288" y="286.3">73770 Denkendorf</text>
<text x="319.4" y="283.7">Date:</text>
<text x="327.3" y="283.7">14.02.2017</text>
<text x="343.1" y="283.7">Time:</text>
<text x="351" y="283.7">22:20:24</text>
<text x="390.8" y="286.3">Sheet3</text>
<text x="399.8" y="286.3">of</text>
<text x="30.7" y="292.9">1</text>
<text x="81.7" y="292.9">2</text>
<text x="132.8" y="292.9">3</text>
<text x="183.9" y="292.9">4</text>
<text x="234.9" y="292.9">5</text>
<text x="286" y="292.9">6</text>
<text x="319.4" y="289">File:</text>
<text x="326.2" y="289">uC.SchDoc</text>
<text x="337.1" y="292.9">7</text>
<text x="388.1" y="292.9">8</text>
</g>
<g font-size="2.4" fill="#000080">
<text x="21.6" y="14.9">U300A</text>
<text x="37.3" y="14.9">STM32F205RX</text>
<text x="360.2" y="20.2">PB_RS485</text>
<text x="360.2" y="46.5">PB_SNIFF</text>
<text x="98" y="51.8">A300JTAG.TMS</text>
<text x="98" y="54.4">A301JTAG.TCK</text>
<text x="26.8" y="67.6">U300B</text>
<text x="46.6" y="67.6">STM32F205RX</text>
<text x="360.2" y="71.6">LEDS</text>
<text x="121.4" y="74">R300</text>
<text x="121.4" y="79.8">10K</text>
<text x="361.6" y="99.2">INPUTS</text>
<text x="34.7" y="119">U300C</text>
<text x="49.2" y="119">STM32F205RX</text>
<text x="361.6" y="133.5">OUTPUTS</text>
<text x="154.9" y="163.5">R301</text>
<text x="154.9" y="166.2">10k</text>
<text x="344.4" y="163.8">PWR_RESET</text>
<text x="46.6" y="169.1">U300D</text>
<text x="61" y="169.1">STM32F205RX</text>
<text x="120.4" y="169.1">Q300A</text>
<text x="120.4" y="177">25Mhz/25ppm_L</text>
<text x="343.1" y="182.2">I2C_SECURITY</text>
<text x="69" y="187.5">U300E</text>
<text x="129.3" y="193.8">R305</text>
<text x="69" y="203.3">STM32F205RX</text>
<text x="101.7" y="202.3">10k</text>
<text x="129.3" y="199.6">470R</text>
<text x="101.9" y="204.6">R304</text>
<text x="75.6" y="213.9">T300</text>
<text x="75.6" y="216.5">DMG1012T</text>
<text x="254" y="248.7">X300</text>
<text x="130.9" y="265.3">U300F</text>
<text x="130.9" y="267.9">STM32F205RX</text>
<text x="170.4" y="266.6">Q300B</text>
<text x="170.4" y="269.2">25Mhz/25ppm_L</text>
<text x="220.5" y="269.2">R306</text>
<text x="254" y="266.1">1X6_MiniBridge</text>
<text x="221.8" y="271.9">10k</text>
<text x="236.6" y="270.3">R307GND</text>
<text x="236.6" y="272.9">10k</text>
<text x="69" y="281.1">U300G</text>
<text x="69" y="283.7">STM32F205RX</text>
<text x="403.7" y="286.3">9</text>
</g>
<g font-size="2.4" fill="#800000">
<text x="103.3" y="20.2">LED1.RD</text>
<text x="103.3" y="22.8">LED2.GR</text>
<text x="344.4" y="22.8">RS485.RX</text>
<text x="103.3" y="25.4">LED2.RD</text>
<text x="103.3" y="28.1">SPI_IN.nCS</text>
<text x="344.4" y="25.4">RS485.TX</text>
<text x="344.4" y="28.1">RS485.TE</text>
<text x="386.6" y="26.8">PB_RS485</text>
<text x="103.3" y="30.7">SPI_IN.SCK</text>
<text x="103.3" y="36">SPI_IN.MOSI</text>
<text x="103.3" y="33.4">SPI_IN.MISO</text>
<text x="336.5" y="30.7">RS485.TERMINATION</text>
<text x="103.3" y="38.6">PB_SNIFF1a</text>
<text x="103.3" y="41.3">PB_SNIFF2a</text>
<text x="103.3" y="43.9">PB_SNIFF1b</text>
<text x="103.3" y="46.5">InpFilter1</text>
<text x="103.3" y="49.2">InpFilter2</text>
<text x="340.5" y="49.2">PB_SNIFF1a</text>
<text x="340.5" y="51.8">PB_SNIFF1b</text>
<text x="386.5" y="53.1">PB_SNIFF</text>
<text x="103.3" y="57.1">JTAG.TDI</text>
<text x="340.5" y="54.4">PB_SNIFF2a</text>
<text x="105.9" y="70.3">nFault_out</text>
<text x="105.9" y="72.9">nFault_in</text>
<text x="344.4" y="74.2">LED1.RD</text>
<text x="344.4" y="76.8">LED2.GR</text>
<text x="103.3" y="83.4">RESET_SECURITY</text>
<text x="105.9" y="78.1">JTAG.TDO</text>
<text x="137.5" y="80.8">GND</text>
<text x="344.4" y="79.5">LED2.RD</text>
<text x="344.4" y="82.1">LED3.GR</text>
<text x="391.2" y="80.8">LEDS</text>
<text x="103.3" y="86.1">I2C_SCL</text>
<text x="103.3" y="88.7">I2C_SDA</text>
<text x="344.4" y="84.8">LED3.RD</text>
<text x="103.3" y="101.9">SPI_OUT.nCS</text>
<text x="344.4" y="101.9">InpFilter1</text>
<text x="103.3" y="104.5">SPI_OUT.SCK</text>
<text x="103.3" y="107.1">SPI_OUT.MISO</text>
<text x="344.4" y="107.1">SPI_IN.MISO</text>
<text x="344.4" y="104.5">InpFilter2</text>
<text x="103.3" y="109.8">SPI_OUT.MOSI</text>
<text x="344.4" y="112.4">SPI_IN.nCS</text>
<text x="344.4" y="109.8">SPI_IN.SCK</text>
<text x="390.1" y="111.1">INPUTS</text>
<text x="344.4" y="115.1">nFault_in</text>
<text x="103.3" y="121.6">LED3.GR</text>
<text x="103.3" y="124.3">LED3.RD</text>
<text x="100.6" y="137.5">CONFIGoutp</text>
<text x="343.1" y="136.1">SPI_OUT.nCS</text>
<text x="343.1" y="138.8">SPI_OUT.SCK</text>
<text x="343.1" y="141.4">SPI_OUT.MISO</text>
<text x="387.8" y="142.7">OUTPUTS</text>
<text x="95.3" y="148">RS485.TX</text>
<text x="95.3" y="145.4">RS485.TERMINATION</text>
<text x="343.1" y="144.1">SPI_OUT.MOSI</text>
<text x="343.1" y="146.7">CONFIGoutp</text>
<text x="343.1" y="149.3">nFault_out</text>
<text x="95.3" y="150.6">RS485.RX</text>
<text x="95.3" y="153.2">RS485.TE</text>
<text x="151.3" y="155.9">3V3</text>
<text x="324.6" y="166.5">PWR_RESET_b</text>
<text x="382.2" y="167.8">PWR_RESET</text>
<text x="90" y="171.7">CLK_25Mhz_int</text>
<text x="327.3" y="184.9">I2C_SCL</text>
<text x="93.2" y="191.5">3V3</text>
<text x="322" y="190.2">RESET_SECURITY</text>
<text x="327.3" y="187.5">I2C_SDA</text>
<text x="369.2" y="188.8">I2C_SECU</text>
<text x="144.1" y="195.4">PWR_RESET_b</text>
<text x="114.3" y="199.4">3V3</text>
<text x="121.8" y="216.5">GND</text>
<text x="145.4" y="220.5">PB_SNIFF1a</text>
<text x="92.8" y="227">GND</text>
<text x="242.2" y="244.2">3V3</text>
<text x="61.6" y="246.8">3V3</text>
<text x="128.9" y="246.8">3V3</text>
<text x="160.5" y="252.1">3V3</text>
<text x="212.6" y="252.1">JTAG.TMS</text>
<text x="212.6" y="254.7">JTAG.TCK</text>
<text x="82.2" y="273.2">GND</text>
<text x="92.8" y="273.2">GND</text>
<text x="327.3" y="273.2">LP0135_RevPi_Dio.PrjPCB</text>
<text x="61.1" y="286.3">GND</text>
<text x="128.3" y="286.3">GND</text>
<text x="160" y="285">GND</text>
<text x="225.9" y="286.3">GND</text>
</g>
<g font-size="2.4" fill="#003a70">
<text x="361.6" y="24.1">RX</text>
<text x="361.6" y="26.8">TX</text>
<text x="361.6" y="29.4">TE</text>
<text x="361.6" y="32">TERM</text>
<text x="361.6" y="53.1">PB_SNIFF1b</text>
<text x="361.6" y="50.5">PB_SNIFF1a</text>
<text x="361.6" y="55.8">PB_SNIFF2a</text>
<text x="361.6" y="75.5">PWRred</text>
<text x="361.6" y="78.1">Agrn</text>
<text x="361.6" y="80.8">Ared</text>
<text x="361.6" y="83.4">Bgrn</text>
<text x="361.6" y="86.1">Bred</text>
<text x="362.9" y="103.2">InpFilter1</text>
<text x="362.9" y="105.8">InpFilter2</text>
<text x="362.9" y="113.7">CS</text>
<text x="362.9" y="111.1">SCK</text>
<text x="362.9" y="108.5">MISO</text>
<text x="362.9" y="116.4">Fault</text>
<text x="362.9" y="137.5">CS</text>
<text x="362.9" y="140.1">SCK</text>
<text x="362.9" y="142.7">MISO</text>
<text x="362.9" y="145.4">MOSI</text>
<text x="362.9" y="148">CFG</text>
<text x="362.9" y="150.6">nFAULT</text>
<text x="344.4" y="167.8">PWR_RESET_b</text>
<text x="344.4" y="186.2">I2C_SCL</text>
<text x="344.4" y="188.8">I2C_SDA</text>
<text x="344.4" y="191.5">RST_SECU</text>
</g>
<text font-size="2.4" fill="#080d02" x="288" y="283.7">Heerweg 15a</text>
<g font-size="1.9" fill="#000080">
<text x="121.7" y="203.5">C300</text>
<text x="121.7" y="204.8">100p</text>
<text x="82.2" y="262.7">C301</text>
<text x="92.7" y="262.7">C302</text>
<text x="13.6" y="265.4">C303</text>
<text x="13.6" y="266.7">10u</text>
<text x="21.5" y="265.4">C304</text>
<text x="21.5" y="266.7">100n</text>
<text x="29.4" y="265.4">C305</text>
<text x="29.4" y="266.7">100n</text>
<text x="37.3" y="265.4">C306</text>
<text x="37.3" y="266.7">100n</text>
<text x="45.3" y="265.4">C307</text>
<text x="45.3" y="266.7">100n</text>
<text x="82.2" y="264">4u7/6V3</text>
<text x="92.7" y="264">4u7/6V3</text>
<text x="112.4" y="265.4">C308</text>
<text x="112.4" y="266.7">10u</text>
<text x="120.3" y="265.4">C309</text>
<text x="120.3" y="266.7">100n</text>
<text x="159.9" y="265.4">C310</text>
<text x="159.9" y="266.7">100n</text>
</g>
</svg>
